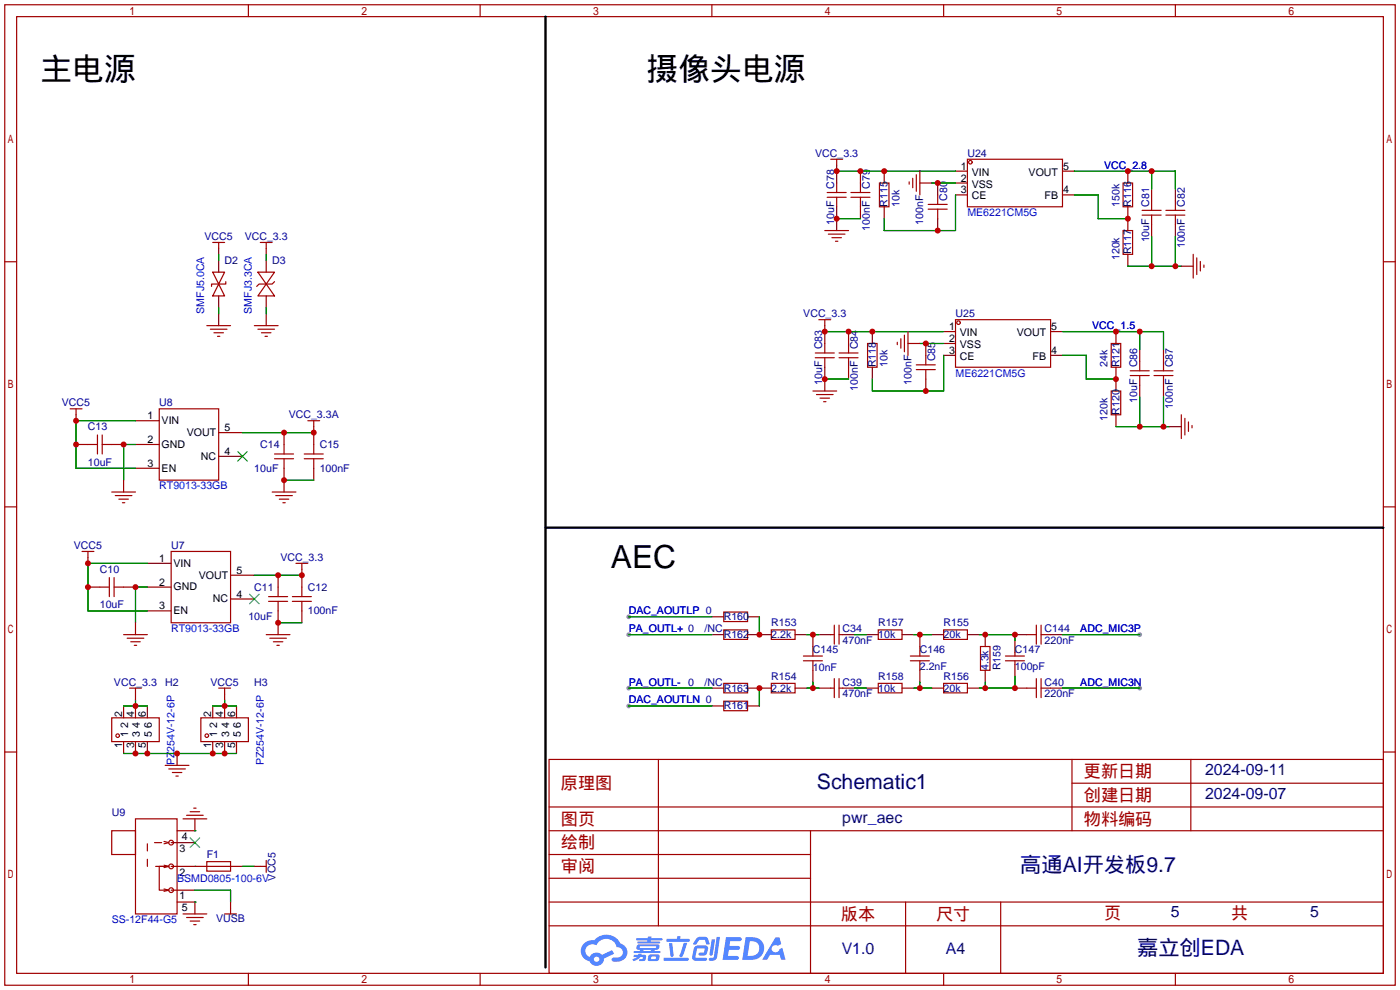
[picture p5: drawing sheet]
<svg xmlns="http://www.w3.org/2000/svg" width="299mm" height="212mm" viewBox="0 0 299 212" stroke-linecap="round" stroke-linejoin="round" font-family="sans-serif">
<g fill="#999">
<circle cx="243.6" cy="135.6" r=".51"/>
<circle cx="243.6" cy="147.1" r=".51"/>
<circle cx="134.4" cy="131.8" r=".51"/>
<circle cx="134.4" cy="135.6" r=".51"/>
<circle cx="134.4" cy="147.1" r=".51"/>
<circle cx="134.4" cy="150.9" r=".51"/>
</g>
<g fill="none" stroke="#a10000" stroke-width=".25">
<path d="M1 1h297.2v209.6h-297.2zM3.6 3.6h292.1v204.4h-292.1zM53.1 1v2.6M102.6 1v2.6M152.1 1v2.6M201.7 1v2.6M251.2 1v2.6M1 55.9h2.6M295.7 55.9h2.5M1 108.3h2.6M295.7 108.3h2.5M1 160.7h2.6"/>
<path d="M117.3 162.3h178.4v45.7h-178.4zM117.3 177.5h178.4M117.3 172.5h178.4M140.7 162.3v35.6M173.2 177.5v30.5M229.1 162.3v15.2M229.1 167.4h66.6M254.5 162.3v15.2M295.7 160.7h2.5M117.3 182.6h55.9M117.3 197.9h178.4M117.3 192.8h178.4"/>
<path d="M117.3 187.7h55.9M193.5 192.8v15.2M213.9 192.8v15.2M53.1 208v2.6M102.6 208v2.6M152.1 208v2.6M201.7 208v2.6M251.2 208v2.6"/>
</g>
<g fill="#5487ff">
<path d="M155.2 200.3h2.6a.48 .48 0 0 1 .7 .4 .48 .48 0 0 1-.6 .4h-1.8l-.2 1.1h1.9a.43 .43 0 0 1 .4 .4 .43 .43 0 0 1-.5 .4h-1.9l-.2 1.3h1.7a.45 .45 0 0 1 .5 .2 .45 .45 0 0 1-.1 .6h-3.3z"/>
<path d="M165.7 200.3h.9l.4 1.5-.8 .3a.84 .84 0 0 0-1.2 .3 .84 .84 0 0 0 .4 1.1 .84 .84 0 0 0 1.1-.4l.1-.2 .6-.3 .7 2.5h-1l-.2-1h-2.1l-.6 1h-1.1z"/>
<path d="M152.1 200.8h.7l-.5 3.1a.36 .36 0 0 1-.3 .3 .36 .36 0 0 1-.4-.3z"/>
<path d="M153.2 200.2h.7l-.6 4.3a1.13 1.13 0 0 1-1.8 .6l.2-.4h.7l.2-.2z"/>
<path d="M148.9 200.6l.6-.4h1a.77 .77 0 0 1 .9 .5l.3 1-.2 .2h-.5l-.3-.9-.2-.2-1 .1-.7 1-.6-.1-.1-.2z"/>
<path d="M148.4 202.4l.6-.3h1.7a.81 .81 0 0 1 .7 .5 .81 .81 0 0 1-.2 .8 .81 .81 0 0 1-.9 .8h-.7a.32 .32 0 0 1-.3-.3 .32 .32 0 0 1 .4-.3h.7l.2-.9-1.6 .1-.4 1.8 2.2 .1a.32 .32 0 0 1 .3 .4 .32 .32 0 0 1-.4 .2h-2.2l-.5-.3-.1-.5z"/>
<path d="M141.9 204.7h5a.33 .33 0 0 1 .3 .3 .33 .33 0 0 1-.3 .3h-4.9l-.2-.1z"/>
<path d="M146.1 201.5h.8l-.7 2a.98 .98 0 0 1-.7 1.1l-.3-.3z"/>
<path d="M143 201.6h.7l.3 2.5a.34 .34 0 0 1-.3 .4 .34 .34 0 0 1-.4-.3z"/>
<path d="M142.5 200.7h2.1l.3-.6h.6l-.1 .6h1.7a.32 .32 0 0 1 .4 .3 .32 .32 0 0 1-.4 .3h-4.5l-.2-.2z"/>
<path d="M135.5 204.1h.9l.1-.3h.6v.3h.8a.82 .82 0 0 1-.5 1.3h-.8v-.4l.7-.1 .1-.3a.68 .68 0 0 0-1 .4l-1.1 .4-.1-.4 .9-.5h-.7z"/>
<path d="M136 200.5h2.4l.1-.3h.7v.3h2.2l.2 .3-.2 .2h-2.3v.2h1.8l.2 .3-.2 .1h-4.5l-.1-.4h2l.1-.2h-2.3l-.1-.2z"/>
<path d="M159.4 200.3l-.8 4.9h1.7a2.5 2.5 0 0 0 3-2.5 2.5 2.5 0 0 0-3.1-2.4zM160.3 201.1a1.61 1.61 0 0 1 2 1.5 1.61 1.61 0 0 1-1.8 1.7h-.7z"/>
<path d="M136.2 202a.55 .55 0 0 0-.2 .8 .55 .55 0 0 0 .7 .2l.1 .3h-1.3v.3l5.4 .1 .3-.2-.2-.2h-1.2l.2-.3a.7 .7 0 0 0 .8-.3 .7 .7 0 0 0 0-.8l-4.2-.1zM136.8 202.3l3.3-.1 .1 .1-.2 .3h-3.2zM137.5 203h1.7l-.2 .3h-1.4z"/>
<path d="M138.6 204.2a1.05 1.05 0 0 0 0 1.2 2.91 2.91 0 0 0 2.2-.2 .98 .98 0 0 0 0-1.2h-1.6zM139.2 204.5l.9-.1 .1 .4-.2 .2-.8-.1z"/>
<path d="M124.9 201.6a2.23 2.23 0 0 0-.7 2.3 2.23 2.23 0 0 0 1.8 1.6 1.58 1.58 0 0 0 1.8 .9 1.58 1.58 0 0 0 1.3-1.5l2.2-1.1-.5-.7-2.1 1a1.65 1.65 0 0 0-2.7 .4 1.45 1.45 0 0 1-.8-1.9 1.45 1.45 0 0 1 2-.7l.3 .1a2.3 2.3 0 0 1 2.3-1.3 2.3 2.3 0 0 1 2 1.7 1.12 1.12 0 0 1 1.3 1 1.12 1.12 0 0 1-1.1 1.2h-.7a.45 .45 0 0 0-.6 .4 .45 .45 0 0 0 .5 .5 2.21 2.21 0 0 0 2.2-.5 2.21 2.21 0 0 0 .5-2.3 2.13 2.13 0 0 0-1.3-1.1 3.3 3.3 0 0 0-5.6-.7l-1.1 .1zM127 205a.57 .57 0 0 1 1.1 0 .57 .57 0 0 1-1.1 0z"/>
</g>
<g fill="none" stroke="#a10000" stroke-width=".25">
<path d="M177.5 34h2.6M178.8 34v1.3M178.8 39.1v2M183.9 39.1v2M188 39.1h2v5.1h-2zM194.3 38.9v.5M195.1 38.1v2M195.8 37.3v3.6M196.6 36.6v5.1M206.8 34h20.3v10.2h-20.3zM240 39.1h2.1v5.1h-2.1zM45.5 58.2h2.5l-1.3 2.5z"/>
<path d="M45.5 51.8h2.5M46.7 51.8v1.3M55.1 58.2h3.6l-1.8 2.5zM55.6 51.8h2.6M56.9 51.8v1.3M176.3 49.3h5.1M176.8 41.1h4M176.8 42.2h4M177 50h3.6M177.8 50.8h2M178.6 51.6h.5M178.8 42.2v2"/>
<path d="M181.9 41.1h4M181.9 42.2h4M183.9 42.2v2M198.4 43.7h4M198.4 44.7h4M200.4 41.7v2M200.4 44.7v2M240 49.3h2.1v5.1h-2.1zM244.1 45h4.1M244.1 46h4.1M246.1 42.9v2.1M246.1 46v2"/>
<path d="M249.2 45h4M249.2 46h4M251.2 42.9v2.1M251.2 46v2M255 54.4v5M255.8 55.1v3.6M256.5 55.9v2M257.3 56.6v.6M44.2 69.6h5.1M45 70.4h3.5M45.7 71.1h2.1M46.5 71.9h.5"/>
<path d="M46.7 60.7l1.3 2.5h-2.5zM48.3 60.2v.5h-3.1v.5M54.4 69.6h5M55.1 70.4h3.6M55.9 71.1h2M56.6 71.9h.5M56.9 60.7l1.8 2.5h-3.6zM58.7 60.2l-.5 .5h-2.8l-.5 .5M174.2 75.4h4.1M174.2 76.5h4.1M175 68.3h2.5M176.3 68.3v1.3"/>
<path d="M176.3 73.4v2M176.3 76.5v2M179.3 75.4h4.1M179.3 76.5h4.1M181.4 73.4v2M181.4 76.5v2M185.4 73.4h2.1v5.1h-2.1zM191.8 73.2v.5M192.5 72.4v2M193.3 71.6v3.6M194.1 70.9v5M195.8 78h4.1"/>
<path d="M195.8 79h4.1M197.9 75.9v2.1M197.9 79v2M204.2 68.3h20.3v10.2h-20.3zM237.5 73.4h2v5.1h-2zM241.6 79.2h4M243.6 77.2v2M246.6 79.2h4.1M248.7 77.2v2M15 87.4h2.5M16.3 87.4v1.2M18.8 95h2"/>
<path d="M20.8 93v4M21.8 95h2.1M21.8 93v4M34 87.4h12.7v15.2h-12.7zM58.7 97h4M58.7 98h4M60.7 95v2M60.7 98v2.1M65 97h4.1M65 98h4.1M65.8 89.9h2.5M67.1 89.9v1.3"/>
<path d="M67.1 95v2M67.1 98v2.1M173.7 83.6h5.1M174.5 84.3h3.6M175.3 85.1h2M176 85.9h.5M237.5 83.6h2v5h-2zM241.6 80.3h4M243.6 80.3v2M246.6 80.3h4.1M248.7 80.3v2M252.5 88.6v5.1"/>
<path d="M253.2 89.4v3.6M254 90.2v2M254.8 90.9v.5M17.5 117.9h2.6M18.8 117.9v1.2M23.9 105.2h5.1M24.6 105.9h3.6M25.4 106.7h2M26.2 107.4h.5M36.6 117.9h12.7v15.2h-12.7zM58.2 105.2h5M58.9 105.9h3.6"/>
<path d="M59.7 106.7h2M60.5 107.4h.5M21.3 125.5h2.1M23.4 123.4v4.1M24.4 125.5h2M24.4 123.4v4.1M26.4 135.6h5.1M27.2 136.4h3.5M27.9 137.2h2.1M28.7 137.9h.5M56.9 135.6h5.1M57.4 127.5h4.1"/>
<path d="M57.4 128.5h4.1M57.7 136.4h3.5M58.4 137.2h2.1M59.2 137.9h.5M59.4 125.5v2M59.4 128.5v2.1M62.5 127.5h4M62.5 128.5h4M63.2 120.4h2.6M64.5 120.4v1.3M64.5 125.5v2M64.5 128.5v2.1"/>
<path d="M154.7 130.8h5.1v2h-5.1zM154.7 134.6h5.1v2.1h-5.1zM164.8 134.6h5.1v2.1h-5.1zM173.7 138.2v2M177.5 135.6h.8M178.3 133.6v4.1M179.3 135.6h.8M179.3 133.6v4.1M187.7 134.6h5.1v2.1h-5.1zM196.6 138.2v2M201.7 134.6h5.1v2.1h-5.1zM209.5 138.2h2.1v5.1h-2.1z"/>
<path d="M216.9 139.4v.8M219.5 135.6h2M221.5 133.6v4.1M222.5 135.6h2M222.5 133.6v4.1M23.9 153.4h10.1v5.1h-10.1zM27.7 147.1h2.5M29 147.1v1.2M42.9 153.4h10.2v5.1h-10.2zM46.7 147.1h2.6M48 147.1v1.2M154.7 149.9h5.1v2h-5.1z"/>
<path d="M154.7 146.1h5.1v2h-5.1zM164.8 146.1h5.1v2h-5.1zM171.7 141.2h4.1M171.7 140.2h4.1M173.7 141.2v2.1M177.5 147.1h.8M178.3 145v4.1M179.3 147.1h.8M179.3 145v4.1M187.7 146.1h5.1v2h-5.1zM194.6 141.2h4M194.6 140.2h4"/>
<path d="M196.6 141.2v2.1M201.7 146.1h5.1v2h-5.1zM214.9 141.2h4M214.9 140.2h4M216.9 141.2v.8M219.5 147.1h2M221.5 145v4.1M222.5 147.1h2M222.5 145v4.1M23.9 177.5h5.1v5.1h-5.1zM29 175h8.8v20.3h-8.8zM35.3 163.6h5.1"/>
<path d="M36.1 164.3h3.5M36.8 165.1h2.1M37.6 165.9h.5M39.1 175h5.1M39.9 174.2h3.5M40.6 173.5h2.1M41.4 172.7h.5M35.1 190l1 .2M35.1 184.9l1 .3M36.1 185.2h-2.1v5h2.1M36.1 180.1l-1 .2M36.1 190.2l-1 .3"/>
<path d="M36.1 185.2l-1 .2M39.1 195.3h5.1M39.9 196.1h3.5M40.6 196.9h2.1M41.4 197.6h.5M44.2 184.2h5.1v2h-5.1zM44.2 185.2h5.1M48 195.3h2.5M49.3 194.1v1.2M55.6 185.2h1.3M56.9 183.9v2.5"/>
<circle cx="207.4" cy="34.7" r=".38"/>
<circle cx="204.9" cy="69" r=".38"/>
<circle cx="25.1" cy="157.2" r=".38"/>
<circle cx="44.2" cy="157.2" r=".38"/>
<circle cx="36.6" cy="180.1" r=".51"/>
<circle cx="36.6" cy="190.2" r=".51"/>
<circle cx="36.6" cy="185.2" r=".51"/>
</g>
<g fill="none" stroke="#870000" stroke-width=".25">
<path d="M178.8 35.3v3.8M183.9 36.6v2.5M189 36.6v2.5M196.6 39.1h2.5M200.4 39.1v2.6M204.2 36.6h2.6M204.2 39.1h2.6M227.1 36.6h2.5M241 36.6v2.5M46.7 53.1v1.3M46.7 55.6v2.6M56.9 53.1v1.3"/>
<path d="M56.9 55.6v2.6M178.8 44.2v5.1M183.9 44.2v2.5M189 44.2v2.5M200.4 46.7v2.6M204.2 41.7h2.6M227.1 41.7h2.5M241 44.2v5.1M241 54.4v2.5M246.1 40.4v2.5M246.1 48v2.5M251.2 40.4v2.5"/>
<path d="M251.2 48v2.5M252.5 56.9h2.5M46.7 63.2v2.6M46.7 67.1v2.5M56.9 63.2v2.6M56.9 67.1v2.5M176.3 69.6v3.8M176.3 78.5v5.1M181.4 70.9v2.5M181.4 78.5v2.5M186.4 70.9v2.5M186.4 78.5v2.5"/>
<path d="M194.1 73.4h2.5M197.9 73.4v2.5M201.7 70.9h2.5M201.7 73.4h2.5M201.7 75.9h2.5M224.5 70.9h2.6M224.5 75.9h2.6M238.5 70.9v2.5M238.5 78.5v5.1M243.6 74.7v2.5M248.7 74.7v2.5M16.3 95h2.5"/>
<path d="M16.3 88.6v1.3M23.9 95h2.5M29 89.9h5M29 95h5M46.7 97.5h5.1M46.7 92.5h5.1M60.7 92.5v2.5M67.1 91.2v3.8M197.9 81v2.6M238.5 88.6v2.6M243.6 82.3v2.5M248.7 82.3v2.5"/>
<path d="M249.9 91.2h2.6M18.8 119.1v1.3M26.4 102.6v2.6M29 100.1h5M60.7 100.1v5.1M67.1 100.1v2.5M18.8 125.5h2.5M26.4 125.5h2.6M29 133.1v2.5M31.5 120.4h5.1M31.5 125.5h5.1M31.5 130.6h5.1"/>
<path d="M49.3 128h5.1M49.3 122.9h5.1M59.4 122.9v2.6M59.4 130.6v5M64.5 121.7v3.8M64.5 130.6v2.5M152.1 135.6h2.6M152.1 131.8h2.6M159.8 135.6h5M159.8 131.8h2.5M169.9 135.6h2.6M173.7 135.6v2.6"/>
<path d="M175 135.6h2.5M180.1 135.6h2.5M185.2 135.6h2.5M192.8 135.6h2.5M196.6 135.6v2.6M199.1 135.6h2.6M206.8 135.6h2.5M210.6 135.6v2.6M216.9 135.6h2.6M216.9 136.9v2.5M224.5 135.6h2.6M26.4 150.9v2.5"/>
<path d="M26.4 158.5v2.5M29 148.3v1.3M29 150.9v2.5M29 158.5v2.5M31.5 150.9v2.5M31.5 158.5v2.5M45.5 150.9v2.5M45.5 158.5v2.5M48 148.3v1.3M48 150.9v2.5M48 158.5v2.5M50.5 150.9v2.5"/>
<path d="M50.5 158.5v2.5M152.1 147.1h2.6M152.1 150.9h2.6M159.8 147.1h5M159.8 150.9h2.5M169.9 147.1h2.6M173.7 143.3v2.5M175 147.1h2.5M180.1 147.1h2.5M185.2 147.1h2.5M192.8 147.1h2.5M196.6 143.3v2.5"/>
<path d="M199.1 147.1h2.6M206.8 147.1h2.5M210.6 143.3v2.5M216.9 147.1h2.6M216.9 142v2.5M224.5 147.1h2.6M37.8 161v2.6M41.7 175v2.5h-3.9M36.6 180.1h5.1M36.6 185.2h7.6M36.6 190.2h5.1M37.8 192.8h3.9v2.5"/>
<path d="M49.3 185.2h2.5M49.3 192.8v1.3M54.4 185.2h1.2"/>
</g>
<path d="M50.8 96.5l2 2.1M52.8 96.5l-2 2.1M53.3 127l2.1 2M55.4 127l-2.1 2M40.6 179.1l2.1 2M42.7 179.1l-2.1 2" fill="none" stroke="#3c3" stroke-width=".25"/>
<g fill="none" stroke="#008700" stroke-width=".25">
<path d="M178.8 36.6h25.4M199.1 39.1h5.1M229.6 36.6h21.6v3.8M246.1 36.6v3.8M46.7 54.4v1.2M56.9 54.4v1.2M178.8 46.7h5.1M204.2 41.7v7.6h-15.2v-2.6M229.6 41.7h5.1v5h6.3M241 56.9h11.5M246.1 50.5v6.4M251.2 50.5v6.4"/>
<path d="M46.7 65.8v1.3M56.9 65.8v1.3M176.3 70.9h25.4M196.6 73.4h5.1M201.7 75.9v7.7h-15.3v-2.6M227.1 70.9h21.6v3.8M227.1 75.9h5.1v5.1h6.3M243.6 70.9v3.8M29 89.9h-12.7v10.2h12.7M29 95h-2.6v7.6M51.8 92.5h15.3M176.3 81h5.1"/>
<path d="M238.5 91.2h11.4M243.6 84.8v6.4M248.7 84.8v6.4M60.7 102.6h6.4M31.5 120.4h-12.7v10.2h12.7M31.5 125.5h-2.5v7.6M54.4 122.9h10.1M59.4 133.1h5.1M134.4 135.6h17.7M134.4 131.8h17.7M162.3 131.8v3.8M172.5 135.6h2.5"/>
<path d="M182.6 135.6h2.6M195.3 135.6h3.8M209.3 135.6h7.6v1.3M227.1 135.6h16.5M26.4 150.9h5.1M29 149.6v1.3M45.5 150.9h5M48 149.6v1.3M134.4 150.9h17.7M134.4 147.1h17.7M162.3 147.1v3.8M172.5 147.1h2.5"/>
<path d="M173.7 145.8v1.3M182.6 147.1h2.6M195.3 147.1h3.8M196.6 145.8v1.3M210.6 145.8v1.3M216.9 144.5v2.6h-7.6M227.1 147.1h16.5M26.4 161h24.1M41.7 177.5h.1M41.7 192.8h.1M41.7 185.2h.1M41.7 190.2h7.6v2.6"/>
<path d="M51.8 185.2h2.6"/>
</g>
<path d="M34.8 185.2h-3.3v-5.1h4.6l-1-.3" fill="none" stroke="#a10000" stroke-width=".25" stroke-dasharray="1.5 1.8"/>
<path d="M116.6 3.6v203.2M116.6 112.8h179.1" fill="none" stroke="#000" stroke-width=".51"/>
<g fill="#c00">
<circle cx="18.8" cy="120.4" r=".63"/>
<circle cx="18.8" cy="125.5" r=".63"/>
<circle cx="29" cy="125.5" r=".63"/>
<circle cx="59.4" cy="122.9" r=".63"/>
<circle cx="64.5" cy="122.9" r=".63"/>
<circle cx="59.4" cy="133.1" r=".63"/>
<circle cx="16.3" cy="89.9" r=".63"/>
<circle cx="16.3" cy="95" r=".63"/>
<circle cx="26.4" cy="95" r=".63"/>
<circle cx="60.7" cy="92.5" r=".63"/>
<circle cx="67.1" cy="92.5" r=".63"/>
<circle cx="60.7" cy="102.6" r=".63"/>
<circle cx="31.5" cy="161" r=".63"/>
<circle cx="29" cy="161" r=".63"/>
<circle cx="48" cy="161" r=".63"/>
<circle cx="45.5" cy="161" r=".63"/>
<circle cx="37.8" cy="161" r=".63"/>
<circle cx="48" cy="150.9" r=".63"/>
<circle cx="29" cy="150.9" r=".63"/>
<circle cx="178.8" cy="36.6" r=".63"/>
<circle cx="183.9" cy="36.6" r=".63"/>
<circle cx="189" cy="36.6" r=".63"/>
<circle cx="178.8" cy="46.7" r=".63"/>
<circle cx="200.4" cy="49.3" r=".63"/>
<circle cx="200.4" cy="39.1" r=".63"/>
<circle cx="241" cy="46.7" r=".63"/>
<circle cx="246.1" cy="36.6" r=".63"/>
<circle cx="241" cy="36.6" r=".63"/>
<circle cx="246.1" cy="56.9" r=".63"/>
<circle cx="251.2" cy="56.9" r=".63"/>
<circle cx="176.3" cy="70.9" r=".63"/>
<circle cx="181.4" cy="70.9" r=".63"/>
<circle cx="186.4" cy="70.9" r=".63"/>
<circle cx="176.3" cy="81" r=".63"/>
<circle cx="197.9" cy="83.6" r=".63"/>
<circle cx="197.9" cy="73.4" r=".63"/>
<circle cx="238.5" cy="81" r=".63"/>
<circle cx="243.6" cy="70.9" r=".63"/>
<circle cx="238.5" cy="70.9" r=".63"/>
<circle cx="248.7" cy="91.2" r=".63"/>
<circle cx="243.6" cy="91.2" r=".63"/>
<circle cx="162.3" cy="135.6" r=".63"/>
<circle cx="162.3" cy="147.1" r=".63"/>
<circle cx="173.7" cy="135.6" r=".63"/>
<circle cx="173.7" cy="147.1" r=".63"/>
<circle cx="196.6" cy="135.6" r=".63"/>
<circle cx="196.6" cy="147.1" r=".63"/>
<circle cx="210.6" cy="135.6" r=".63"/>
<circle cx="216.9" cy="135.6" r=".63"/>
<circle cx="216.9" cy="147.1" r=".63"/>
<circle cx="210.6" cy="147.1" r=".63"/>
</g>
<g font-size="6.8">
<text x="8.6" y="17.2">主电源</text>
<text x="138.2" y="17.2">摄像头电源</text>
<text x="130.6" y="121.3">AEC</text>
</g>
<g font-size="4.5" fill="#000080">
<text x="174.6" y="168.6">Schematic1</text>
<text x="218.1" y="186.3">高通AI开发板9.7</text>
<text x="243" y="204.1">嘉立创EDA</text>
</g>
<g font-size="3.7" fill="#a00000">
<text x="231.6" y="166.1">更新日期</text>
<text x="119.9" y="168.6">原理图</text>
<text x="231.6" y="171.2">创建日期</text>
<text x="119.9" y="176.3">图页</text>
<text x="231.6" y="176.3">物料编码</text>
<text x="119.9" y="181.3">绘制</text>
<text x="119.9" y="186.4">审阅</text>
<text x="179.7" y="196.6">版本</text>
<text x="200" y="196.6">尺寸</text>
<text x="236" y="196.3">页</text>
<text x="263.1" y="196.3">共</text>
</g>
<g font-size="3.4" fill="#000080">
<text x="257.6" y="165.7">2024-09-11</text>
<text x="257.6" y="170.8">2024-09-07</text>
<text x="180" y="175.9">pwr_aec</text>
<text x="250.3" y="196">5</text>
<text x="280" y="196">5</text>
<text x="179.9" y="203.8">V1.0</text>
<text x="202.1" y="203.8">A4</text>
</g>
<g font-size="2.3" fill="#000080">
<text x="174.2" y="33.5">VCC_3.3</text>
<text x="206.8" y="33.5">U24</text>
<text x="178.3" y="40.4" transform="rotate(-90 178.3 40.4)">C78</text>
<text x="185.9" y="40.4" transform="rotate(-90 185.9 40.4)">C79</text>
<text x="189.7" y="44.2" transform="rotate(-90 189.7 44.2)">R115</text>
<text x="192.2" y="44.2" transform="rotate(-90 192.2 44.2)">10k</text>
<text x="202.4" y="42.9" transform="rotate(-90 202.4 42.9)">C80</text>
<text x="239.2" y="44.2" transform="rotate(-90 239.2 44.2)">150k</text>
<text x="241.8" y="44.2" transform="rotate(-90 241.8 44.2)">R116</text>
<text x="245.6" y="44.2" transform="rotate(-90 245.6 44.2)">C81</text>
<text x="253.2" y="44.2" transform="rotate(-90 253.2 44.2)">C82</text>
<text x="43.7" y="51.3">VCC5</text>
<text x="52.3" y="51.3">VCC_3.3</text>
<text x="178.3" y="48" transform="rotate(-90 178.3 48)">10uF</text>
<text x="185.9" y="49.3" transform="rotate(-90 185.9 49.3)">100nF</text>
<text x="197.3" y="48" transform="rotate(-90 197.3 48)">100nF</text>
<text x="245.6" y="51.8" transform="rotate(-90 245.6 51.8)">10uF</text>
<text x="253.2" y="53.1" transform="rotate(-90 253.2 53.1)">100nF</text>
<text x="48" y="56.4">D2</text>
<text x="58.2" y="56.4">D3</text>
<text x="239.2" y="55.6" transform="rotate(-90 239.2 55.6)">120k</text>
<text x="241.8" y="54.4" transform="rotate(-90 241.8 54.4)">R117</text>
<text x="171.7" y="67.8">VCC_3.3</text>
<text x="204.2" y="67.8">U25</text>
<text x="175.7" y="74.7" transform="rotate(-90 175.7 74.7)">C83</text>
<text x="183.4" y="74.7" transform="rotate(-90 183.4 74.7)">C84</text>
<text x="199.9" y="77.2" transform="rotate(-90 199.9 77.2)">C85</text>
<text x="175.7" y="82.3" transform="rotate(-90 175.7 82.3)">10uF</text>
<text x="183.4" y="83.6" transform="rotate(-90 183.4 83.6)">100nF</text>
<text x="187.2" y="78.5" transform="rotate(-90 187.2 78.5)">R118</text>
<text x="189.7" y="78.5" transform="rotate(-90 189.7 78.5)">10k</text>
<text x="194.8" y="82.3" transform="rotate(-90 194.8 82.3)">100nF</text>
<text x="236.7" y="78.5" transform="rotate(-90 236.7 78.5)">24k</text>
<text x="239.2" y="78.5" transform="rotate(-90 239.2 78.5)">R121</text>
<text x="243" y="78.5" transform="rotate(-90 243 78.5)">C86</text>
<text x="250.7" y="78.5" transform="rotate(-90 250.7 78.5)">C87</text>
<text x="13.2" y="86.8">VCC5</text>
<text x="34" y="86.8">U8</text>
<text x="61.7" y="89.4">VCC_3.3A</text>
<text x="236.7" y="89.9" transform="rotate(-90 236.7 89.9)">120k</text>
<text x="239.2" y="88.6" transform="rotate(-90 239.2 88.6)">R120</text>
<text x="243" y="86.1" transform="rotate(-90 243 86.1)">10uF</text>
<text x="250.7" y="87.4" transform="rotate(-90 250.7 87.4)">100nF</text>
<text x="18.8" y="91.9">C13</text>
<text x="55.6" y="95.7">C14</text>
<text x="68.3" y="95.7">C15</text>
<text x="18.8" y="99.5">10uF</text>
<text x="54.4" y="100.8">10uF</text>
<text x="68.3" y="100.8">100nF</text>
<text x="15.8" y="117.3">VCC5</text>
<text x="36.6" y="117.3">U7</text>
<text x="59.9" y="119.9">VCC_3.3</text>
<text x="21.3" y="122.4">C10</text>
<text x="21.3" y="130">10uF</text>
<text x="54.4" y="126.2">C11</text>
<text x="65.8" y="126.2">C12</text>
<text x="65.8" y="131.3">100nF</text>
<text x="53.1" y="132.6">10uF</text>
<text x="150.6" y="135.1">/NC</text>
<text x="154.7" y="132.6">R160</text>
<text x="154.7" y="136.4">R162</text>
<text x="164.8" y="133.8">R153</text>
<text x="164.8" y="136.4">2.2k</text>
<text x="180.1" y="135.1">C34</text>
<text x="180.1" y="137.6">470nF</text>
<text x="187.7" y="133.8">R157</text>
<text x="187.7" y="136.4">10k</text>
<text x="201.7" y="133.8">R155</text>
<text x="201.7" y="136.4">20k</text>
<text x="223.3" y="135.1">C144</text>
<text x="223.3" y="137.6">220nF</text>
<text x="173.7" y="139.7">C145</text>
<text x="173.7" y="143.5">10nF</text>
<text x="196.6" y="139.7">C146</text>
<text x="196.6" y="143.2">2.2nF</text>
<text x="211.3" y="143.3" transform="rotate(-90 211.3 143.3)">4.3k</text>
<text x="213.8" y="143.3" transform="rotate(-90 213.8 143.3)">R159</text>
<text x="216.9" y="139.7">C147</text>
<text x="216.9" y="143.2">100pF</text>
<text x="24.4" y="146.5">VCC_3.3</text>
<text x="35.3" y="146.5">H2</text>
<text x="45" y="146.5">VCC5</text>
<text x="54.4" y="146.5">H3</text>
<text x="147.1" y="146.5">0</text>
<text x="150.6" y="146.5">/NC</text>
<text x="154.7" y="147.8">R163</text>
<text x="164.8" y="145.3">R154</text>
<text x="164.8" y="147.8">2.2k</text>
<text x="180.1" y="146.5">C39</text>
<text x="180.1" y="149.1">470nF</text>
<text x="187.7" y="145.3">R158</text>
<text x="187.7" y="147.8">10k</text>
<text x="201.7" y="145.3">R156</text>
<text x="201.7" y="147.8">20k</text>
<text x="223.3" y="146.5">C40</text>
<text x="223.3" y="149.1">220nF</text>
<text x="154.7" y="151.6">R161</text>
<text x="23.9" y="174.5">U9</text>
<text x="44.2" y="183.4">F1</text>
<text x="58.9" y="188.2" transform="rotate(-90 58.9 188.2)">VCC5</text>
<text x="46.2" y="197.1">VUSB</text>
</g>
<g font-size="2.3">
<text x="205.4" y="36.3">1</text>
<text x="205.4" y="38.8">2</text>
<text x="205.4" y="41.3">3</text>
<text x="207.7" y="37.5">VIN</text>
<text x="207.7" y="40.1">VSS</text>
<text x="219.8" y="37.5">VOUT</text>
<text x="227.2" y="41.3">4</text>
<text x="227.2" y="36.3">5</text>
<text x="207.7" y="42.6">CE</text>
<text x="223.2" y="42.6">FB</text>
<text x="202.8" y="70.6">1</text>
<text x="205.2" y="71.8">VIN</text>
<text x="217.3" y="71.8">VOUT</text>
<text x="224.7" y="70.6">5</text>
<text x="202.8" y="73.1">2</text>
<text x="202.8" y="75.6">3</text>
<text x="205.2" y="74.4">VSS</text>
<text x="205.2" y="76.9">CE</text>
<text x="220.7" y="76.9">FB</text>
<text x="224.7" y="75.6">4</text>
<text x="31.5" y="89.6">1</text>
<text x="31.5" y="94.7">2</text>
<text x="34.5" y="90.6">VIN</text>
<text x="34.5" y="95.7">GND</text>
<text x="39.9" y="93.2">VOUT</text>
<text x="48" y="92.1">5</text>
<text x="31.5" y="99.8">3</text>
<text x="34.5" y="100.8">EN</text>
<text x="43" y="98.2">NC</text>
<text x="48" y="97.2">4</text>
<text x="34" y="120.1">1</text>
<text x="34" y="125.2">2</text>
<text x="37.1" y="121.1">VIN</text>
<text x="42.5" y="123.6">VOUT</text>
<text x="50.5" y="122.6">5</text>
<text x="34" y="130.2">3</text>
<text x="37.1" y="126.2">GND</text>
<text x="37.1" y="131.3">EN</text>
<text x="45.5" y="128.7">NC</text>
<text x="50.5" y="127.7">4</text>
<text x="26.1" y="153.3" transform="rotate(-90 26.1 153.3)">2</text>
<text x="27.4" y="155.6" transform="rotate(-90 27.4 155.6)">2</text>
<text x="28.6" y="153.3" transform="rotate(-90 28.6 153.3)">4</text>
<text x="29.9" y="155.6" transform="rotate(-90 29.9 155.6)">4</text>
<text x="31.2" y="153.3" transform="rotate(-90 31.2 153.3)">6</text>
<text x="32.5" y="155.6" transform="rotate(-90 32.5 155.6)">6</text>
<text x="45.2" y="153.3" transform="rotate(-90 45.2 153.3)">2</text>
<text x="46.4" y="155.6" transform="rotate(-90 46.4 155.6)">2</text>
<text x="47.7" y="153.3" transform="rotate(-90 47.7 153.3)">4</text>
<text x="49" y="155.6" transform="rotate(-90 49 155.6)">4</text>
<text x="50.2" y="153.3" transform="rotate(-90 50.2 153.3)">6</text>
<text x="51.5" y="155.6" transform="rotate(-90 51.5 155.6)">6</text>
<text x="26.1" y="159.9" transform="rotate(-90 26.1 159.9)">1</text>
<text x="27.4" y="157.6" transform="rotate(-90 27.4 157.6)">1</text>
<text x="28.6" y="159.9" transform="rotate(-90 28.6 159.9)">3</text>
<text x="29.9" y="157.6" transform="rotate(-90 29.9 157.6)">3</text>
<text x="31.2" y="159.9" transform="rotate(-90 31.2 159.9)">5</text>
<text x="32.5" y="157.6" transform="rotate(-90 32.5 157.6)">5</text>
<text x="45.2" y="159.9" transform="rotate(-90 45.2 159.9)">1</text>
<text x="46.4" y="157.6" transform="rotate(-90 46.4 157.6)">1</text>
<text x="47.7" y="159.9" transform="rotate(-90 47.7 159.9)">3</text>
<text x="49" y="157.6" transform="rotate(-90 49 157.6)">3</text>
<text x="50.2" y="159.9" transform="rotate(-90 50.2 159.9)">5</text>
<text x="51.5" y="157.6" transform="rotate(-90 51.5 157.6)">5</text>
<text x="38.8" y="179.5">4</text>
<text x="38.3" y="182.1">3</text>
<text x="38.3" y="187.1">2</text>
<text x="38.3" y="192.2">1</text>
<text x="38.8" y="194.8">5</text>
</g>
<g font-size="2.3" fill="#00f">
<text x="236" y="36">VCC_2.8</text>
<text x="206.8" y="46.2">ME6221CM5G</text>
<text x="43.7" y="67.1" transform="rotate(-90 43.7 67.1)">SMFJ5.0CA</text>
<text x="53.8" y="67.1" transform="rotate(-90 53.8 67.1)">SMFJ3.3CA</text>
<text x="233.4" y="70.3">VCC_1.5</text>
<text x="204.2" y="80.5">ME6221CM5G</text>
<text x="34" y="104.6">RT9013-33GB</text>
<text x="134.4" y="131.3">DAC_AOUTLP 0</text>
<text x="36.6" y="135.1">RT9013-33GB</text>
<text x="134.4" y="135.1">PA_OUTL+ 0</text>
<text x="230.9" y="135.1">ADC_MIC3P</text>
<text x="134.4" y="146.5">PA_OUTL-</text>
<text x="230.9" y="146.5">ADC_MIC3N</text>
<text x="134.4" y="150.3">DAC_AOUTLN 0</text>
<text x="37.3" y="163.6" transform="rotate(-90 37.3 163.6)">PZ254V-12-6P</text>
<text x="56.4" y="163.6" transform="rotate(-90 56.4 163.6)">PZ254V-12-6P</text>
<text x="37.8" y="188.4">BSMD0805-100-6V</text>
<text x="23.9" y="197.3">SS-12F44-G5</text>
</g>
</svg>
